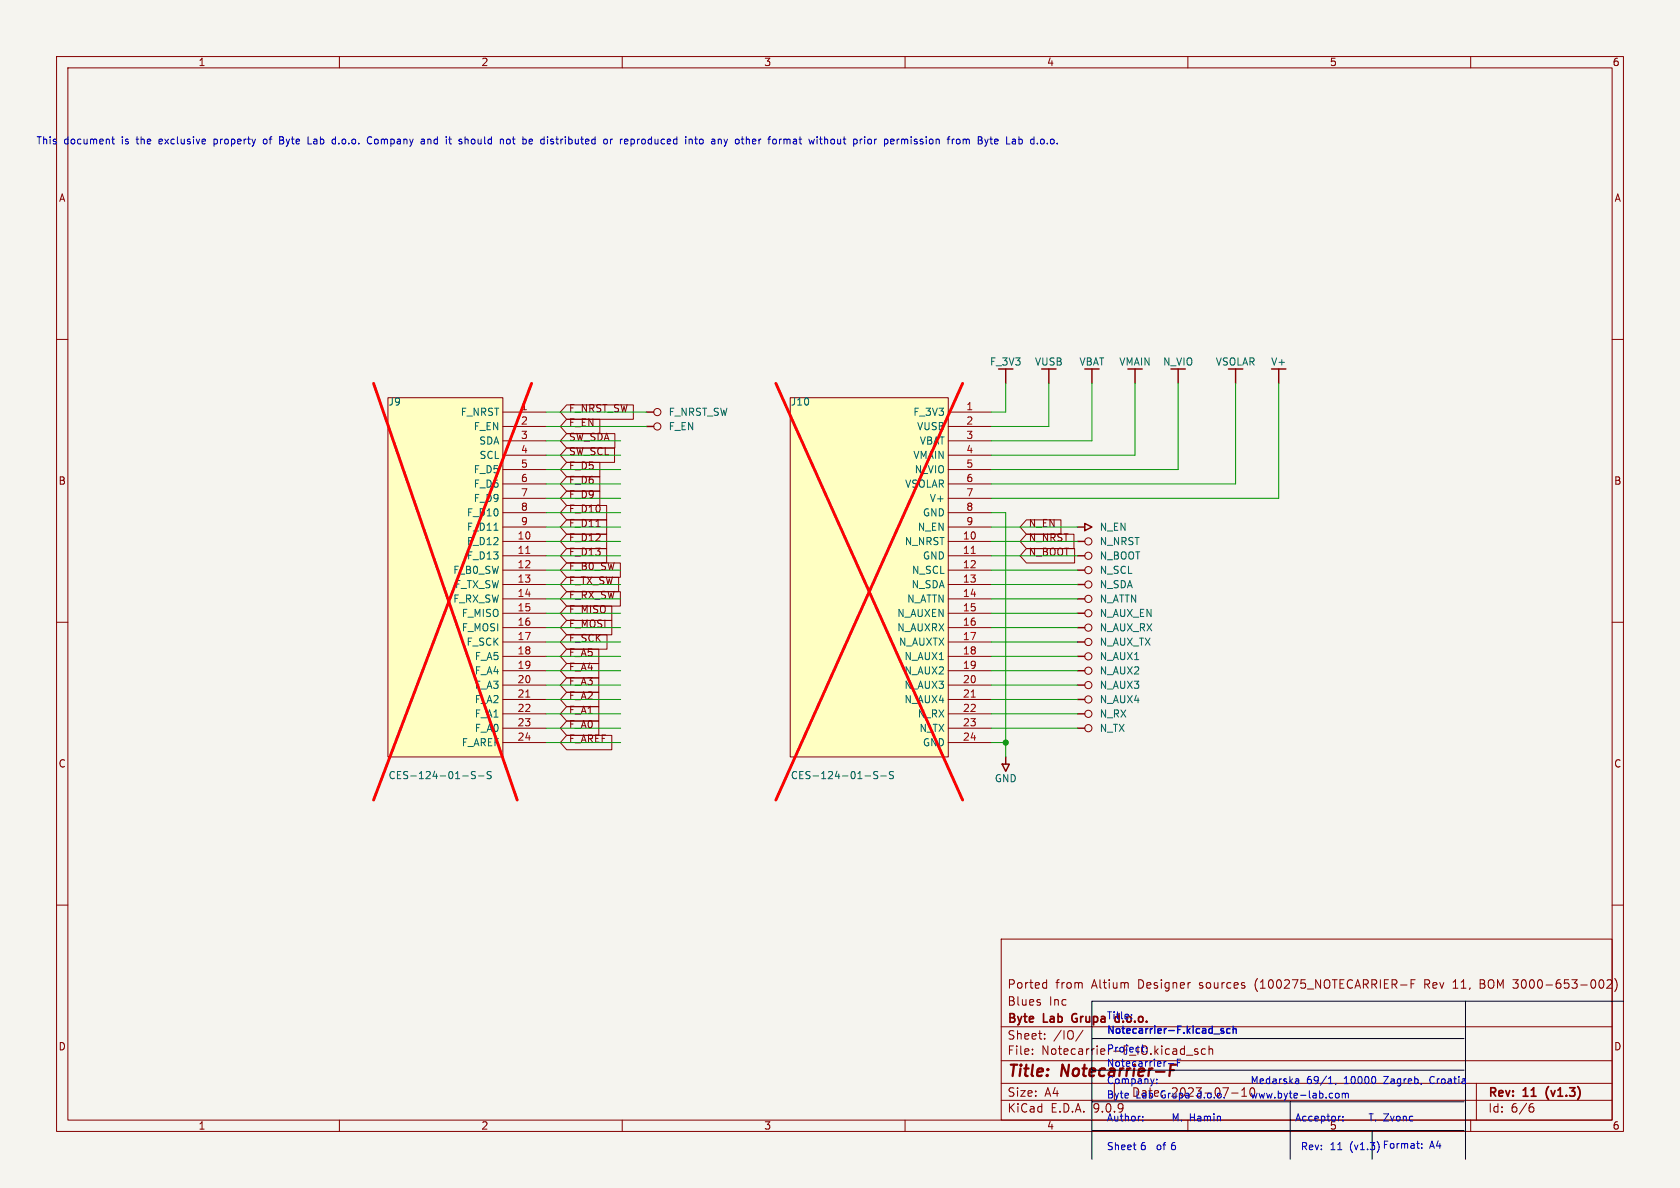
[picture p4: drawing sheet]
<svg xmlns="http://www.w3.org/2000/svg" width="297mm" height="210mm" viewBox="0 0 297 210" stroke-linecap="round" stroke-linejoin="round" font-family="sans-serif">
<path d="M0 0h297v210h-297z" fill="#f5f4ef" stroke="#f5f4ef" stroke-width=".18"/>
<g fill="none" stroke="#840000" stroke-width=".18">
<path d="M10 10h277v190h-277zM12 12h273v186h-273zM60 10v2M110 10v2M160 10v2M210 10v2M260 10v2M10 60h2M285 60h2M10 110h2M285 110h2M10 160h2"/>
<path d="M177 166h108v32h-108zM183.7 177.2l.3 .2-.3 .3M183.7 176.7l.2 .1M184.6 173.7l.4 .1M185 173.2v1.5M185 174.6l-.4 .1M199.4 173.8l.1 .9M210.3 173.7h.2M249.5 173.9h.5M250.2 173.2h-.7v1.5M256.9 174.7h.8M257.2 173.4l-.3 .2"/>
<path d="M261.7 173.9h.5M262.2 173.2h-.5v1.5h.5M282.8 173.3l.2-.1a.81 .81 0 0 1 .6 .6 .81 .81 0 0 1-.3 .8l-.3 .1-.2-.1M284.1 173.3l.6-.1 .2 .1 .1 .3-1 1.1h1M285 160h2M285.5 173a1.72 1.72 0 0 1 0 2.3M60 198v2M110 198v2M160 198v2M177 194.5h108M177 191.5h108M177 187.5h108"/>
<path d="M177 181.5h108M182.5 186.3v.1M182.5 185.5v.1M184.7 183.6v.1M184.7 182.8v.1M191.5 182.1l-1.3 2M197 191.5v3M209.7 186.5h1.2M210 198v2M211.7 185.5l-.3-.1-.2 .2v.2l.5 .2v.3h-.5M213.1 185.5l-.4-.1-.3 .3v.4l.1 .2h.6M213.7 185.5l.3-.1 .3 .1 .1 .9"/>
<path d="M213.7 184.9v1.5M217.7 193.2h1.2M219.5 193.8h.9M219.5 192.7l.5-.4v1.5M221.2 192.4h-.1M221.6 192.4h.1M260 198v2M261 191.5v6.5M270.6 195.7h.4l.2 .3-.1 .5-.5 .1M271 195.1l-.4 .1"/>
<circle cx="192.4" cy="98.2" r=".63"/>
<circle cx="192.4" cy="95.7" r=".63"/>
<circle cx="192.4" cy="103.3" r=".63"/>
<circle cx="192.4" cy="100.8" r=".63"/>
</g>
<path d="M206.9 189.2h.6M207.9 188.2h-.9l-.3 2" fill="none" stroke="#840000" stroke-width=".4"/>
<path d="M189.6 179.4l-.1 .4 .1 .7" fill="none" stroke="#840000" stroke-width=".3"/>
<path d="M185.4 65.2v2.6M193 65.2v2.6M200.7 65.2v2.6M208.3 65.2v2.6M218.4 65.2v2.6M226.1 65.2v2.6M190.5 93.2h1.3M190.5 95.7h1.3M190.5 98.2h1.3M191.8 92.5l1.2 .7-1.2 .6zM190.5 100.8h1.3M190.5 103.3h1.3" fill="none" stroke="#840000" stroke-width=".25"/>
<path d="M68.6 70.3h20.3v63.5h-20.3z" fill="#ffffc2"/>
<path d="M68.6 70.3h20.3v63.5h-20.3z" fill="none" stroke="#800000" stroke-width=".18"/>
<g fill="none" stroke="#840000" stroke-width=".18">
<path d="M88.9 77.9h7.6M88.9 75.4h7.6M88.9 72.8h7.6M88.9 98.2h7.6M88.9 95.7h7.6M88.9 93.2h7.6M88.9 90.6h7.6M88.9 88.1h7.6M88.9 85.5h7.6M88.9 83h7.6M88.9 80.5h7.6M88.9 118.6h7.6"/>
<path d="M88.9 116h7.6M88.9 113.5h7.6M88.9 110.9h7.6M88.9 108.4h7.6M88.9 105.9h7.6M88.9 103.3h7.6M88.9 100.8h7.6M88.9 131.3h7.6M88.9 128.7h7.6M88.9 126.2h7.6M88.9 123.6h7.6M88.9 121.1h7.6"/>
<circle cx="116.2" cy="75.4" r=".63"/>
<circle cx="116.2" cy="72.8" r=".63"/>
<circle cx="192.4" cy="105.9" r=".63"/>
<circle cx="192.4" cy="113.5" r=".63"/>
<circle cx="192.4" cy="116" r=".63"/>
<circle cx="192.4" cy="108.4" r=".63"/>
<circle cx="192.4" cy="118.6" r=".63"/>
<circle cx="192.4" cy="110.9" r=".63"/>
<circle cx="192.4" cy="123.6" r=".63"/>
<circle cx="192.4" cy="121.1" r=".63"/>
<circle cx="192.4" cy="126.2" r=".63"/>
<circle cx="192.4" cy="128.7" r=".63"/>
</g>
<path d="M93 97.8h.7M93 123.2h.7" fill="none" stroke="#a90000" stroke-width=".18"/>
<path d="M87.3 93.7h.7M81.8 137.2h1M84.1 136.4h-.5l-.2 .1v.4l.5 .2 .2 .3-.3 .3-.5-.1M84.6 137.2h1M86.8 136.4h-.4l-.2 .1v.4l.5 .2 .1 .3-.2 .3-.5-.1" fill="none" stroke="#006464" stroke-width=".18"/>
<g fill="none" stroke="#840000" stroke-width=".25">
<path d="M114.3 75.4h1.3M114.3 72.8h1.3M177.8 65.2v2.6M190.5 108.4h1.3M190.5 105.9h1.3M190.5 113.5h1.3M190.5 116h1.3M190.5 110.9h1.3M190.5 118.6h1.3M190.5 128.7h1.3M190.5 121.1h1.3M190.5 126.2h1.3"/>
<path d="M190.5 123.6h1.3"/>
</g>
<path d="M139.7 70.3h27.9v63.5h-27.9z" fill="#ffffc2"/>
<path d="M139.7 70.3h27.9v63.5h-27.9z" fill="none" stroke="#800000" stroke-width=".18"/>
<g fill="none" stroke="#840000" stroke-width=".18">
<path d="M100.2 74.1h5.8v2.6h-5.8l-1.1-1.3zM100.2 79.2h8.4v2.5h-8.4l-1.1-1.2zM100.2 76.7h8.5v2.5h-8.5l-1.1-1.3zM100.2 71.6h11.8v2.5h-11.8l-1.1-1.3zM167.6 77.9h7.7M167.6 75.4h7.7M167.6 72.8h7.7M100.2 86.8h5.8v2.6h-5.8l-1.1-1.3zM100.2 94.4h7.1v2.6h-7.1l-1.1-1.3zM100.2 91.9h7.1v2.5h-7.1l-1.1-1.2zM100.2 81.7h5.8v2.6h-5.8l-1.1-1.3zM100.2 84.3h5.8v2.5h-5.8l-1.1-1.3z"/>
<path d="M100.2 89.4h7.1v2.5h-7.1l-1.1-1.3zM100.2 97h7.1v2.5h-7.1l-1.1-1.3zM100.2 99.5h9.5v2.6h-9.5l-1.1-1.3zM105.4 93.1h.7M167.6 98.2h7.7M167.6 95.7h7.7M167.6 93.2h7.7M167.6 90.6h7.7M167.6 88.1h7.7M167.6 85.5h7.7M167.6 83h7.7M167.6 80.5h7.7"/>
<path d="M181.5 91.9h6.1v2.5h-6.1l-1.2-1.2zM181.5 94.4h8.4v2.6h-8.4l-1.2-1.3zM181.5 97h8.5v2.5h-8.5l-1.2-1.3zM100.2 112.2h7.1v2.6h-7.1l-1.1-1.3zM100.2 104.6h9.5v2.5h-9.5l-1.1-1.2zM100.2 109.7h8v2.5h-8l-1.1-1.3zM100.2 107.1h8v2.6h-8l-1.1-1.3zM100.2 117.3h5.7v2.5h-5.7l-1.1-1.2zM100.2 119.8h5.7v2.6h-5.7l-1.1-1.3zM100.2 102.1h9.2v2.5h-9.2l-1.1-1.3zM100.2 114.8h5.7v2.5h-5.7l-1.1-1.3zM167.6 118.6h7.7"/>
<path d="M167.6 116h7.7M167.6 113.5h7.7M167.6 110.9h7.7M167.6 108.4h7.7M167.6 105.9h7.7M167.6 103.3h7.7M167.6 100.8h7.7M100.2 122.4h5.7v2.5h-5.7l-1.1-1.3zM100.2 127.5h5.7v2.5h-5.7l-1.1-1.3zM100.2 124.9h5.7v2.6h-5.7l-1.1-1.3zM100.2 130h8v2.5h-8l-1.1-1.2zM167.6 131.3h7.7"/>
<path d="M167.6 128.7h7.7M167.6 126.2h7.7M167.6 123.6h7.7M167.6 121.1h7.7"/>
</g>
<path d="M171.7 97.8h.7M171.7 123.2h.7" fill="none" stroke="#a90000" stroke-width=".18"/>
<path d="M152.9 137.2h1M155.2 136.4h-.5l-.2 .1v.4l.6 .2 .1 .3-.3 .3-.5-.1M155.7 137.2h1M158 136.4h-.5l-.2 .1v.4l.5 .2 .2 .3-.3 .3-.5-.1" fill="none" stroke="#006464" stroke-width=".18"/>
<path d="M177.2 135.1h1.2l-.6 1.2zM177.8 133.8v1.3" fill="none" stroke="#840000" stroke-width=".25"/>
<path d="M259.1 177v27.9M287 177h-94v27.9M193 189.2h65.8M193 194.8h65.8M193 183.6h65.8M193 199.8h65.8M228.1 194.8v10.1M242.6 199.8v5.1" fill="none" stroke="#000" stroke-width=".18"/>
<path d="M66 67.8l25.4 73.6M94 67.8l-28 73.6M137.2 67.8l33 73.6M170.2 67.8l-33 73.6" fill="none" stroke="#f00" stroke-width=".51"/>
<g fill="none" stroke="#009600" stroke-width=".18">
<path d="M96.5 72.8h17.8M96.5 75.4h17.8M96.5 77.9h13.2M177.8 67.8v5h-2.5M185.4 67.8v7.6h-10.1M193 67.8v10.1h-17.7M200.7 67.8v12.7h-25.4M208.3 67.8v15.2h-33M218.4 67.8v17.7h-43.1M226.1 67.8v20.3h-50.8M96.5 88.1h13.2M96.5 90.6h13.2"/>
<path d="M96.5 93.2h13.2M96.5 98.2h13.2M96.5 80.5h13.2M96.5 83h13.2M96.5 85.5h13.2M96.5 95.7h13.2M175.3 90.6h2.5v43.2M175.3 93.2h15.2M175.3 98.2h15.2M175.3 95.7h15.2M96.5 118.6h13.2M96.5 113.5h13.2"/>
<path d="M96.5 116h13.2M96.5 108.4h13.2M96.5 110.9h13.2M96.5 105.9h13.2M96.5 103.3h13.2M96.5 100.8h13.2M175.3 118.6h15.2M175.3 113.5h15.2M175.3 116h15.2M175.3 108.4h15.2M175.3 110.9h15.2M175.3 105.9h15.2"/>
<path d="M175.3 103.3h15.2M175.3 100.8h15.2M96.5 121.1h13.2M96.5 126.2h13.2M96.5 131.3h13.2M96.5 128.7h13.2M96.5 123.6h13.2M175.3 121.1h15.2M175.3 126.2h15.2M175.3 131.3h2.5M175.3 128.7h15.2M175.3 123.6h15.2"/>
</g>
<g fill="none" stroke="#0000c2" stroke-width=".18">
<path d="M19.8 24.6h.4M19.9 24.2v1.1l.3 .1M37.8 24.6v1.3M37.8 25.4h.2M38 24.6l-.2 .1M47 24.6l-.3 .1-.2 .1 .1 .5 .4 .1M49.4 24.2h.6M49.4 24.8h.5M49.9 24.8h.2M50 24.7l-.1 .1M50.1 25.4h-.7M54.5 25.4h.6"/>
<path d="M59.2 24.6l.1 .1M59.3 24.2v1.2M59.3 25.4h-.1M65.1 25.3l.3 .1 .3-.1M65.7 24.3l-.3-.1-.3 .2M74.6 24.6h.2l.2 .2v.6M75 25.4h-.4M75 24.9l-.4 .1M75.6 24.6v.8M75.8 24.6l-.2 .1M79.3 24.6h.5M79.7 25.4h.1"/>
<path d="M82.3 24.7h.4l.1 .7M89.6 24.7l.2-.1 .3 .1 .1 .5-.1 .2h-.3l-.2-.1zM93.7 24.6l.4 .1v.2l-.6 .1M94.1 25.4h-.4M97.5 24.6l.3 .1M97.5 25l.3 .1 .1 .2-.2 .1h-.2M107.1 24.6l.3 .2v.4l-.3 .2M107.9 24.6v.8M108.3 24.6l-.4 .2M111.9 24.6l.3 .2v.4l-.3 .2M122.8 24.6h.5M123 24.2v1.1l.3 .1"/>
<path d="M124.2 24.7l-.3-.1-.2 .2v.5l.2 .1h.3M128 24.6l.3 .8M128.3 25.4l-.3 .5M128.6 24.6l-.3 .8M133.4 24.6h-.2l-.2 .2 .1 .6h.3M133.6 24.9l-.6 .1M138.6 24.7l.4-.1 .1 .2M138.6 24.6v.8M139.1 24.8v.6M139.5 24.6l-.4 .2M145.8 24.7l.2-.1 .3 .1v.7M145.8 24.2v1.2"/>
<path d="M153.5 24.7l.3-.1 .3 .2-.1 .5-.2 .1h-.3M154.6 24.6v.8M155 24.6l-.4 .2M159.5 24.7l.3-.1 .1 .2M159.9 24.8l.2-.2 .3 .1 .1 .7M159.9 24.8v.6M170.3 24.7l.3-.1 .2 .2M170.3 24.6v.8M170.8 24.8l.2-.2 .3 .1 .1 .7M170.8 24.8v.6M182.8 24.7l-.4-.1-.2 .2 .1 .6h.5M186.9 25.3v.1"/>
<path d="M202 198v.2M202 197.4v.1M206.6 188h.9M208.1 187.8h.5M208.1 187.2v1.3M229.2 190.7h.2l.2 .2v.7M229.6 191.5l-.4 .1M229.6 191l-.4 .1M234.9 191.6h.7M236.1 193.4l.2-.1 .4 .1v.5l-.1 .1-.3 .1-.2-.1zM236.2 191.5l-.1 .2M237 197.3l-.2 .1"/>
<path d="M237.3 193.4l.4-.1 .1 .1M237.3 193.3v.8M237.4 198v.2M237.4 197.4v.1M237.8 193.4l.2-.1h.3l.1 .8M237.8 193.4v.7M243.2 190.5v.8M236.5 203.2h.7M243.5 201.9a1.49 1.49 0 0 1 0 1.8M250.4 202.1h.5M250.8 203h.1M251.3 202.9v.1"/>
<path d="M251.3 202.2v.1"/>
</g>
<path d="M216.2 182.2l.2 .2-.2 .3M216.2 181.8l.1 .1M217.5 181.9l-.4-.1-.2 .3 .1 .5h.5M218 181.9l.2-.1 .3 .1v.8M218 181.4v1.3" fill="none" stroke="#0000c2" stroke-width=".25"/>
<circle cx="177.8" cy="131.3" r=".46" fill="#009600" stroke="#009600" stroke-width=".18"/>
<text font-size="2.8" fill="#840000" x="178" y="190.9">Title:</text>
<text font-size="2.8" fill="#0000c2" x="187.7" y="190.9">Notecarrier-F</text>
<g font-size="2.1" fill="#840000">
<text x="178" y="178">Blues</text>
<text x="178" y="175">Ported</text>
<text x="185.4" y="178">Inc</text>
<text x="186.6" y="175">from</text>
<text x="193" y="175">Altium</text>
<text x="201.3" y="175">Designer</text>
<text x="212.3" y="175">sources</text>
<text x="222.2" y="175">(100275_NOTECARRIER-F</text>
<text x="252.4" y="175">Rev</text>
<text x="257.6" y="175">11,</text>
<text x="262.5" y="175">BOM 3000-653-002)</text>
<text x="178" y="184">Sheet:</text>
<text x="178" y="181.2">Byte</text>
<text x="184.5" y="181.2">Lab</text>
<text x="186.2" y="184">/IO/</text>
<text x="190.2" y="181.2">Grupa</text>
<text x="178" y="186.7">File:</text>
<text x="178" y="196.9">KiCad</text>
<text x="178" y="194.1">Size:</text>
<text x="184.7" y="194.1">A4</text>
<text x="185.7" y="196.9">E.D.A.</text>
<text x="207" y="194.1">2023-07-10</text>
<text x="263" y="194.3">Rev:</text>
<text x="263" y="196.9">Id:</text>
<text x="267.1" y="196.9">6/6</text>
<text x="269.4" y="194.3">11</text>
<text x="274" y="194.3">(v1.3)</text>
</g>
<g font-size="2.1" fill="#0000c2">
<text x="198.4" y="181.2">d.o.o.</text>
<text x="184.1" y="186.7">Notecarrier-F_IO.kicad_sch</text>
<text x="193.3" y="196.9">9.0.9</text>
<text x="200" y="194.1">Date:</text>
</g>
<g font-size="1.8" fill="#840000">
<text x="35" y="11.9">1</text>
<text x="85" y="11.9">2</text>
<text x="135" y="11.9">3</text>
<text x="185" y="11.9">4</text>
<text x="235" y="11.9">5</text>
<text x="285" y="11.9">6</text>
<text x="10.3" y="35.9">A</text>
<text x="285.3" y="35.9">A</text>
<text x="100.5" y="75.5">F_EN</text>
<text x="100.5" y="72.9">F_NRST_SW</text>
<text x="100.5" y="83.1">F_D5</text>
<text x="100.5" y="80.6">SW_SCL</text>
<text x="100.5" y="78">SW_SDA</text>
<text x="10.3" y="85.9">B</text>
<text x="100.5" y="88.2">F_D9</text>
<text x="100.5" y="85.6">F_D6</text>
<text x="285.3" y="85.9">B</text>
<text x="100.5" y="95.8">F_D12</text>
<text x="100.5" y="93.3">F_D11</text>
<text x="100.5" y="90.7">F_D10</text>
<text x="181.8" y="93.3">N_EN</text>
<text x="181.8" y="95.8">N_NRST</text>
<text x="100.5" y="98.3">F_D13</text>
<text x="100.5" y="100.9">F_B0_SW</text>
<text x="181.8" y="98.3">N_BOOT</text>
<text x="100.5" y="106">F_RX_SW</text>
<text x="100.5" y="103.4">F_TX_SW</text>
<text x="100.5" y="113.6">F_SCK</text>
<text x="100.5" y="111">F_MOSI</text>
<text x="100.5" y="108.5">F_MISO</text>
<text x="100.5" y="118.7">F_A4</text>
<text x="100.5" y="116.1">F_A5</text>
<text x="100.5" y="121.2">F_A3</text>
<text x="100.5" y="123.7">F_A2</text>
<text x="100.5" y="128.8">F_A0</text>
<text x="100.5" y="126.3">F_A1</text>
<text x="100.5" y="131.4">F_AREF</text>
<text x="10.3" y="135.9">C</text>
<text x="285.3" y="135.9">C</text>
<text x="10.3" y="185.9">D</text>
<text x="285.3" y="185.9">D</text>
<text x="35" y="199.9">1</text>
<text x="85" y="199.9">2</text>
<text x="135" y="199.9">3</text>
<text x="185" y="199.9">4</text>
<text x="285" y="199.9">6</text>
</g>
<g font-size="1.8" fill="#0000c2">
<text x="6.3" y="25.6">This</text>
<text x="11.3" y="25.6">document</text>
<text x="21.6" y="25.6">is</text>
<text x="24.4" y="25.6">the</text>
<text x="28.6" y="25.6">exclusive</text>
<text x="38.5" y="25.6">property</text>
<text x="47.4" y="25.6">of</text>
<text x="50.5" y="25.6">Byte</text>
<text x="55.7" y="25.6">Lab</text>
<text x="60.2" y="25.6">d.o.o.</text>
<text x="66.6" y="25.6">Company</text>
<text x="76.3" y="25.6">and</text>
<text x="80.9" y="25.6">it</text>
<text x="83.4" y="25.6">should</text>
<text x="90.9" y="25.6">not</text>
<text x="95.1" y="25.6">be</text>
<text x="98.5" y="25.6">distributed</text>
<text x="109.8" y="25.6">or</text>
<text x="112.9" y="25.6">reproduced</text>
<text x="124.7" y="25.6">into</text>
<text x="129.5" y="25.6">any</text>
<text x="133.9" y="25.6">other</text>
<text x="140" y="25.6">format</text>
<text x="147.4" y="25.6">without</text>
<text x="155.4" y="25.6">prior</text>
<text x="161" y="25.6">permission</text>
<text x="172.5" y="25.6">from</text>
<text x="178" y="25.6">Byte</text>
<text x="183.2" y="25.6">Lab</text>
<text x="195.6" y="180.3">Title:</text>
<text x="195.6" y="182.8">Notecarrier-F.kicad_sch</text>
<text x="195.6" y="186.1">Project:</text>
<text x="195.6" y="191.7">Company:</text>
<text x="195.6" y="188.7">Notecarrier-F</text>
<text x="221" y="191.7">Medarska</text>
<text x="231" y="191.7">69/1,</text>
<text x="237.7" y="191.7">10000</text>
<text x="244.9" y="191.7">Zagreb,</text>
<text x="253.2" y="191.7">Croatia</text>
<text x="195.6" y="194.3">Byte</text>
<text x="200.8" y="194.3">Lab</text>
<text x="205.3" y="194.3">Grupa</text>
<text x="212" y="194.3">d.o.o.</text>
<text x="221" y="194.3">www.byte-lab.com</text>
<text x="195.6" y="203.4">Sheet 6</text>
<text x="195.6" y="198.3">Author:</text>
<text x="204.2" y="203.4">of 6</text>
<text x="207" y="198.3">M.</text>
<text x="210.2" y="198.3">Hamin</text>
<text x="228.9" y="198.3">Acceptor:</text>
<text x="229.9" y="203.4">Rev:</text>
<text x="234.9" y="203.4">11</text>
<text x="235" y="199.9">5</text>
<text x="238.5" y="203.4">(v1.3)</text>
<text x="241.8" y="198.3">T. Zvonc</text>
<text x="244.3" y="203.2">Format:</text>
<text x="252.7" y="203.2">A4</text>
</g>
<g font-size="1.8" fill="#006464">
<text x="174.9" y="64.8">F_3V3</text>
<text x="182.9" y="64.8">VUSB</text>
<text x="190.7" y="64.8">VBAT</text>
<text x="197.8" y="64.8">VMAIN</text>
<text x="205.5" y="64.8">N_VIO</text>
<text x="214.8" y="64.8">VSOLAR</text>
<text x="224.6" y="64.8">V+</text>
<text x="68.6" y="71.9">J9</text>
<text x="139.7" y="71.9">J10</text>
<text x="81.4" y="73.7">F_NRST</text>
<text x="83.7" y="76.3">F_EN</text>
<text x="118.1" y="76.3">F_EN</text>
<text x="118.1" y="73.7">F_NRST_SW</text>
<text x="161.4" y="73.7">F_3V3</text>
<text x="162" y="76.3">VUSB</text>
<text x="83.7" y="83.9">F_D5</text>
<text x="84.6" y="78.8">SDA</text>
<text x="84.7" y="81.3">SCL</text>
<text x="161.4" y="81.3">VMAIN</text>
<text x="161.6" y="83.9">N_VIO</text>
<text x="162.5" y="78.8">VBAT</text>
<text x="83.7" y="89">F_D9</text>
<text x="83.7" y="86.4">F_D6</text>
<text x="159.9" y="86.4">VSOLAR</text>
<text x="164.3" y="89">V+</text>
<text x="82.4" y="94">F_D11</text>
<text x="82.4" y="91.5">F_D10</text>
<text x="162.2" y="94">N_EN</text>
<text x="163.1" y="91.5">GND</text>
<text x="194.3" y="94">N_EN</text>
<text x="80" y="101.7">F_B0_SW</text>
<text x="82.4" y="99.1">F_D13</text>
<text x="82.4" y="96.6">F_D12</text>
<text x="159.9" y="96.6">N_NRST</text>
<text x="161.1" y="101.7">N_SCL</text>
<text x="163.1" y="99.1">GND</text>
<text x="194.3" y="96.6">N_NRST</text>
<text x="194.3" y="99.1">N_BOOT</text>
<text x="194.3" y="101.7">N_SCL</text>
<text x="80" y="106.7">F_RX_SW</text>
<text x="80.3" y="104.2">F_TX_SW</text>
<text x="160.3" y="106.7">N_ATTN</text>
<text x="161.1" y="104.2">N_SDA</text>
<text x="194.3" y="104.2">N_SDA</text>
<text x="194.3" y="106.7">N_ATTN</text>
<text x="81.5" y="111.8">F_MOSI</text>
<text x="81.5" y="109.3">F_MISO</text>
<text x="158.5" y="111.8">N_AUXRX</text>
<text x="158.5" y="109.3">N_AUXEN</text>
<text x="194.3" y="109.3">N_AUX_EN</text>
<text x="194.3" y="111.8">N_AUX_RX</text>
<text x="82.4" y="114.4">F_SCK</text>
<text x="83.8" y="119.4">F_A4</text>
<text x="83.8" y="116.9">F_A5</text>
<text x="158.8" y="114.4">N_AUXTX</text>
<text x="159.8" y="119.4">N_AUX2</text>
<text x="159.8" y="116.9">N_AUX1</text>
<text x="194.3" y="114.4">N_AUX_TX</text>
<text x="194.3" y="116.9">N_AUX1</text>
<text x="194.3" y="119.4">N_AUX2</text>
<text x="83.8" y="124.5">F_A2</text>
<text x="83.8" y="122">F_A3</text>
<text x="159.8" y="124.5">N_AUX4</text>
<text x="159.8" y="122">N_AUX3</text>
<text x="194.3" y="122">N_AUX3</text>
<text x="194.3" y="124.5">N_AUX4</text>
<text x="83.8" y="129.6">F_A0</text>
<text x="83.8" y="127.1">F_A1</text>
<text x="162.2" y="127.1">N_RX</text>
<text x="162.5" y="129.6">N_TX</text>
<text x="194.3" y="129.6">N_TX</text>
<text x="194.3" y="127.1">N_RX</text>
<text x="68.6" y="137.9">CES-124-01-S-S</text>
<text x="81.5" y="132.1">F_AREF</text>
<text x="139.7" y="137.9">CES-124-01-S-S</text>
<text x="163.1" y="132.1">GND</text>
<text x="175.8" y="138.5">GND</text>
</g>
<g font-size="1.8" fill="#a90000">
<text x="92" y="77.7">3</text>
<text x="92" y="75.1">2</text>
<text x="92" y="72.6">1</text>
<text x="170.7" y="77.7">3</text>
<text x="170.7" y="75.1">2</text>
<text x="170.7" y="72.6">1</text>
<text x="92" y="82.8">5</text>
<text x="92" y="80.2">4</text>
<text x="170.7" y="82.8">5</text>
<text x="170.7" y="80.2">4</text>
<text x="92" y="87.8">7</text>
<text x="92" y="85.3">6</text>
<text x="170.7" y="87.8">7</text>
<text x="170.7" y="85.3">6</text>
<text x="91.4" y="95.5">10</text>
<text x="92" y="92.9">9</text>
<text x="92" y="90.4">8</text>
<text x="170.1" y="95.5">10</text>
<text x="170.7" y="92.9">9</text>
<text x="170.7" y="90.4">8</text>
<text x="91.4" y="100.5">12</text>
<text x="91.4" y="98">11</text>
<text x="170.1" y="100.5">12</text>
<text x="170.1" y="98">11</text>
<text x="91.4" y="105.6">14</text>
<text x="91.4" y="103.1">13</text>
<text x="170.1" y="105.6">14</text>
<text x="170.1" y="103.1">13</text>
<text x="91.4" y="113.2">17</text>
<text x="91.4" y="110.7">16</text>
<text x="91.4" y="108.2">15</text>
<text x="170.1" y="113.2">17</text>
<text x="170.1" y="110.7">16</text>
<text x="170.1" y="108.2">15</text>
<text x="91.4" y="118.3">19</text>
<text x="91.4" y="115.8">18</text>
<text x="170.1" y="118.3">19</text>
<text x="170.1" y="115.8">18</text>
<text x="91.4" y="125.9">22</text>
<text x="91.4" y="123.4">21</text>
<text x="91.4" y="120.9">20</text>
<text x="170.1" y="125.9">22</text>
<text x="170.1" y="123.4">21</text>
<text x="170.1" y="120.9">20</text>
<text x="91.4" y="131">24</text>
<text x="91.4" y="128.5">23</text>
<text x="170.1" y="131">24</text>
<text x="170.1" y="128.5">23</text>
</g>
</svg>
